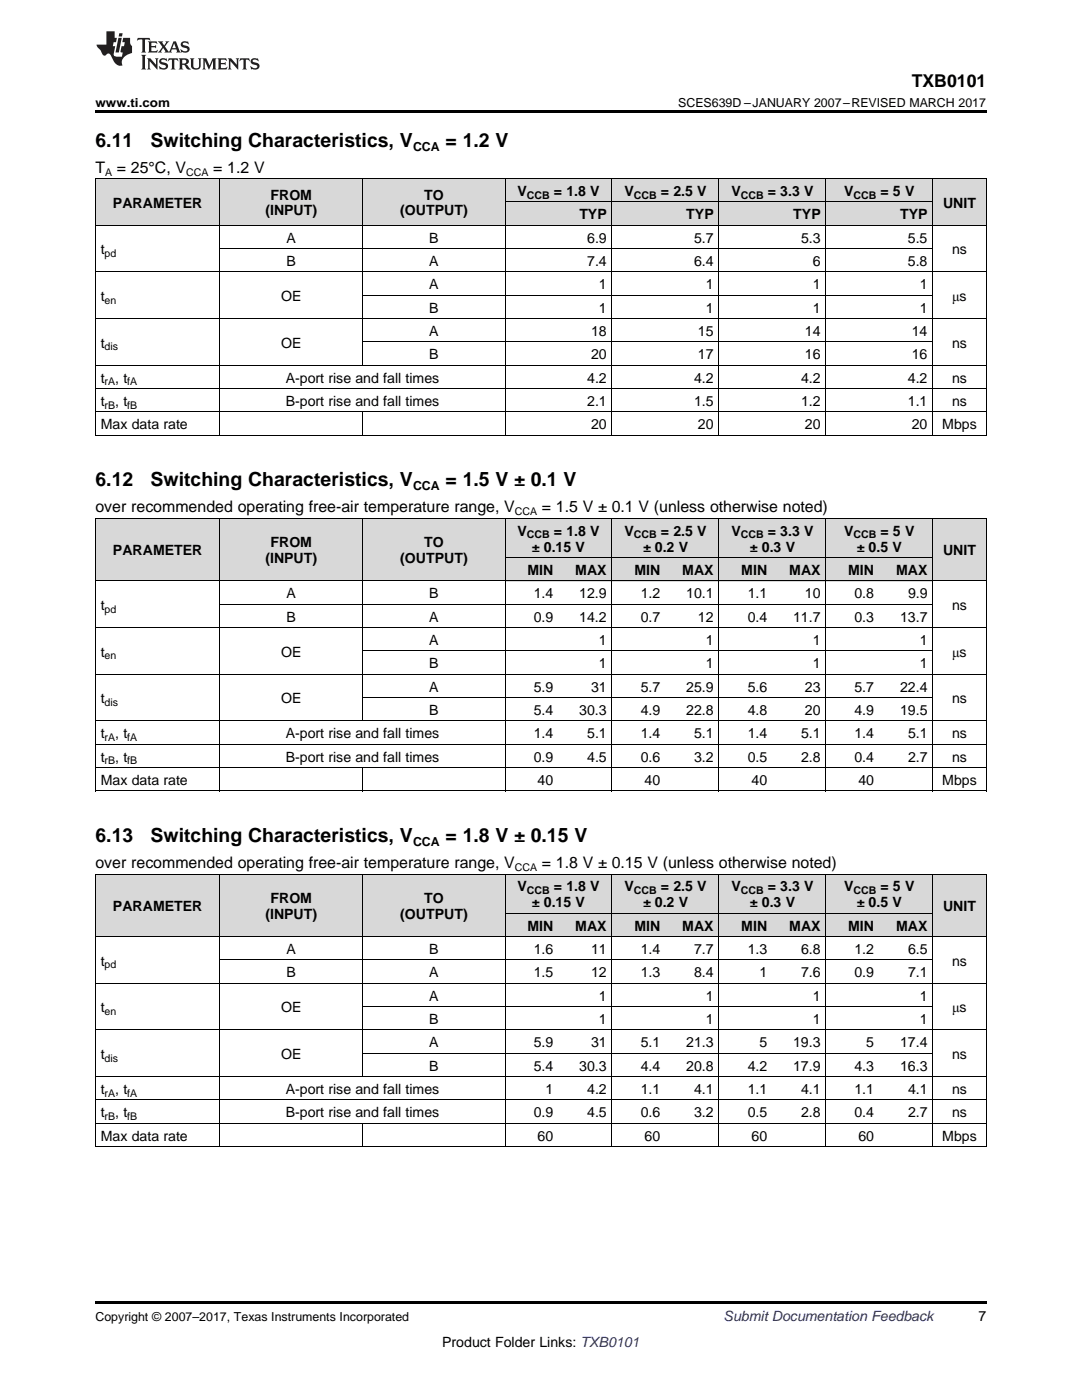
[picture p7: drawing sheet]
<svg xmlns="http://www.w3.org/2000/svg" width="216mm" height="279mm" viewBox="0 0 216 279" stroke-linecap="round" stroke-linejoin="round" font-family="sans-serif">
<g fill="#d8d8d8">
<path d="M19 174.5h24.9v12.5h-24.9z"/>
<path d="M43.9 174.5h28.5v12.5h-28.5z"/>
<path d="M72.4 174.5h28.4v12.5h-28.4z"/>
<path d="M186.2 174.5h10.6v12.5h-10.6z"/>
<path d="M100.8 182.3h10.7v4.7h-10.7z"/>
<path d="M111.5 182.3h10.7v4.7h-10.7z"/>
<path d="M122.2 182.3h10.6v4.7h-10.6z"/>
<path d="M132.8 182.3h10.7v4.7h-10.7z"/>
<path d="M143.5 182.3h10.7v4.7h-10.7z"/>
<path d="M154.2 182.3h10.6v4.7h-10.6z"/>
<path d="M164.8 182.3h10.7v4.7h-10.7z"/>
<path d="M175.5 182.3h10.7v4.7h-10.7z"/>
<path d="M100.8 174.5h10.7v7.8h-10.7z"/>
<path d="M111.5 174.5h10.7v7.8h-10.7z"/>
<path d="M122.2 174.5h10.6v7.8h-10.6z"/>
<path d="M132.8 174.5h10.7v7.8h-10.7z"/>
<path d="M143.5 174.5h10.7v7.8h-10.7z"/>
<path d="M154.2 174.5h10.6v7.8h-10.6z"/>
<path d="M164.8 174.5h10.7v7.8h-10.7z"/>
<path d="M175.5 174.5h10.7v7.8h-10.7z"/>
<path d="M19 103.5h24.9v12.5h-24.9z"/>
<path d="M43.9 103.5h28.5v12.5h-28.5z"/>
<path d="M72.4 103.5h28.4v12.5h-28.4z"/>
<path d="M186.2 103.5h10.6v12.5h-10.6z"/>
<path d="M100.8 111.3h10.7v4.7h-10.7z"/>
<path d="M111.5 111.3h10.7v4.7h-10.7z"/>
<path d="M122.2 111.3h10.6v4.7h-10.6z"/>
<path d="M132.8 111.3h10.7v4.7h-10.7z"/>
<path d="M143.5 111.3h10.7v4.7h-10.7z"/>
<path d="M154.2 111.3h10.6v4.7h-10.6z"/>
<path d="M164.8 111.3h10.7v4.7h-10.7z"/>
<path d="M175.5 111.3h10.7v4.7h-10.7z"/>
<path d="M100.8 103.5h10.7v7.8h-10.7z"/>
<path d="M111.5 103.5h10.7v7.8h-10.7z"/>
<path d="M122.2 103.5h10.6v7.8h-10.6z"/>
<path d="M132.8 103.5h10.7v7.8h-10.7z"/>
<path d="M143.5 103.5h10.7v7.8h-10.7z"/>
<path d="M154.2 103.5h10.6v7.8h-10.6z"/>
<path d="M164.8 103.5h10.7v7.8h-10.7z"/>
<path d="M175.5 103.5h10.7v7.8h-10.7z"/>
<path d="M19 35.7h24.9v9.3h-24.9z"/>
<path d="M43.9 35.7h28.5v9.3h-28.5z"/>
<path d="M72.4 35.7h28.4v9.3h-28.4z"/>
<path d="M186.2 35.7h10.6v9.3h-10.6z"/>
<path d="M100.8 40.4h10.7v4.6h-10.7z"/>
<path d="M111.5 40.4h10.7v4.6h-10.7z"/>
<path d="M122.2 40.4h10.6v4.6h-10.6z"/>
<path d="M132.8 40.4h10.7v4.6h-10.7z"/>
<path d="M143.5 40.4h10.7v4.6h-10.7z"/>
<path d="M154.2 40.4h10.6v4.6h-10.6z"/>
<path d="M164.8 40.4h10.7v4.6h-10.7z"/>
<path d="M175.5 40.4h10.7v4.6h-10.7z"/>
<path d="M100.8 35.7h10.7v4.7h-10.7z"/>
<path d="M111.5 35.7h10.7v4.7h-10.7z"/>
<path d="M122.2 35.7h10.6v4.7h-10.6z"/>
<path d="M132.8 35.7h10.7v4.7h-10.7z"/>
<path d="M143.5 35.7h10.7v4.7h-10.7z"/>
<path d="M154.2 35.7h10.6v4.7h-10.6z"/>
<path d="M164.8 35.7h10.7v4.7h-10.7z"/>
<path d="M175.5 35.7h10.7v4.7h-10.7z"/>
</g>
<g fill="#000">
<path d="M19 22h177.8v.5h-177.8zM19 86.9h.2zM72.3 86.9h.1zM100.7 86.9h.1zM111.4 86.9h.1zM122.1 86.9h.1zM132.7 86.9h.1zM143.4 86.9h.1zM154.1 86.9h.1zM164.7 86.9h.1zM175.4 86.9h.1zM186.1 86.9h.1z"/>
<path d="M196.7 86.9h.1zM19 259.7h177.8v.5h-177.8z"/>
</g>
<g fill="none" stroke="#000" stroke-width=".2">
<path d="M19 35.6l177.8 .1v51.2M19.1 35.7v51.2M43.9 35.7v51.2M72.3 35.7v37.3M100.8 35.7v51.2M122.1 35.7v51.2M143.5 35.7v51.2M164.8 35.7v51.2M186.1 35.7v51.2M19 54.3h177.8M19 45h177.8M43.9 49.6h142.2"/>
<path d="M72.4 58.9h113.7M100.8 40.3h85.3M19 77.6h177.8M19 72.9h177.8M19 63.6h177.8M72.4 68.2h113.7M19 86.9h177.8M19 82.2h177.8M72.3 82.2v4.7M19 115.9h177.8M19 103.5h177.8M19.1 103.5v54.4"/>
<path d="M43.9 103.5v54.4M72.3 103.5v40.4M100.8 103.5v54.4M100.8 111.3h85.3M122.1 103.5v54.4M143.5 103.5v54.4M164.8 103.5v54.4M186.1 103.5v54.4M196.8 103.5v54.4M19 134.6h177.8M19 125.3h177.8M43.9 120.6h142.3"/>
<path d="M72.4 139.2h113.8M72.4 129.9h113.8M19 157.9h177.8M19 153.2h177.8M19 148.5h177.8M19 143.9h177.8M72.3 153.2v4.7M19 174.4h177.8M19.1 174.5v54.4M43.9 174.5v54.4M72.3 174.5v40.4M100.8 174.5v54.4"/>
<path d="M122.1 174.5v54.4M143.5 174.5v54.4M164.8 174.5v54.4M186.1 174.5v54.4M196.8 174.5v54.4M19 196.2h177.8M19 186.9h177.8M43.9 191.6h142.3M100.8 182.3h85.3M19 219.5h177.8M19 214.9h177.8M19 205.5h177.8"/>
<path d="M72.4 210.2h113.8M72.4 200.9h113.8M19 228.8h177.8M19 224.2h177.8M72.3 224.2v4.7"/>
</g>
<g fill="#231f20">
<path d="M27.5 7.6l-.1 .5 .4-.2h.6v.1v2.1l-.2 .4h1l-.3-.4v-2.1l.1-.1h.5l.5 .2-.2-.5zM29.5 8.3l.2 .3v1.5l-.2 .4h1.8l.2-.6a1.04 1.04 0 0 1-1.3 .2v-.7h.6l.3 .2v-.6l-.3 .2h-.6v-.6l.8-.1 .4 .3-.2-.5zM31.5 8.3l.9 1.1-.9 1.1h.8l-.2-.2 .5-.7 .4 .7-.2 .2h1.5l-.1-.2 .1-.4h.9l.1 .4-.2 .2h1l-.3-.3-.7-1.9h-.5l-.9 2-.8-1 .9-1h-.8l.1 .3-.3 .5-.4-.6 .2-.2zM34.7 8.6l.4 1h-.7zM36.3 8.4a.63 .63 0 0 0-.2 .7 .63 .63 0 0 0 .6 .4l.6 .2 .1 .2a.75 .75 0 0 1-.7 .4 .75 .75 0 0 1-.6-.5l.1 .7 .1-.1a1.11 1.11 0 0 0 1.5-.6 1.13 1.13 0 0 0-1.2-.8l-.1-.4a1.04 1.04 0 0 1 1.2 .2l-.2-.5-.1 .1-.5-.2zM28.2 10.9l.2 .4v2.2l-.2 .4h1l-.3-.4v-2.2l.3-.4zM29.3 11.6l.3 .4v1.5l-.3 .4h.8l-.2-.4v-1.3l1.5 1.7v-1.9l.2-.4h-.7l.2 .4v.9l-1.1-1.3zM32 11.8a.62 .62 0 0 0-.2 .7 .62 .62 0 0 0 .6 .4l.6 .1 .1 .3a.76 .76 0 0 1-.7 .3 .76 .76 0 0 1-.6-.4l.1 .7 .1-.1a1.11 1.11 0 0 0 1.5-.6 1.13 1.13 0 0 0-1.2-.8l-.1-.4a1.04 1.04 0 0 1 1.2 .2l-.2-.6-.1 .1-.5-.1zM33.7 11.6l-.2 .6a.61 .61 0 0 1 .8-.3v1.6l-.2 .4h.9l-.2-.4v-1.6a.63 .63 0 0 1 .8 .3l-.2-.6zM35.6 11.6l.3 .4v1.5l-.3 .4h1l-.2-.2v-.8l.5 .2a.76 .76 0 0 0 1.2 .7l-1-1a.58 .58 0 0 0 .6-.5 .58 .58 0 0 0-.5-.6zM36.4 11.9h.1a.45 .45 0 0 1 .5 .1 .45 .45 0 0 1 .1 .5l-.7 .2zM37.9 11.6l.2 .2a2.17 2.17 0 0 0 .3 1.9 .99 .99 0 0 0 1.6-.6v-1.1l.2-.4h-.7l.2 .2a1.92 1.92 0 0 1-.2 1.8 .6 .6 0 0 1-.9-.5v-1.1l.2-.4zM40.4 11.6l.2 .4v1.5l-.2 .4h.7l-.2-.4v-1.4l.8 1.8 .8-1.8v1.4l-.2 .4h.9l-.2-.4v-1.5l.2-.4h-.8l-.6 1.5-.6-1.5zM43.4 11.6l.2 .4v1.5l-.2 .4h1.8l.2-.6a1.04 1.04 0 0 1-1.3 .1v-.6h.5l.4 .2v-.6l-.4 .2h-.5v-.7h.8l.3 .3-.1-.6zM45.5 11.6l.2 .4v1.5l-.2 .4h.7l-.2-.4v-1.3l1.5 1.7v-1.9l.2-.4h-.7l.2 .4v.9l-1.1-1.3zM47.9 11.6l-.1 .6a.61 .61 0 0 1 .8-.3v1.6l-.3 .4h1l-.3-.4 .1-1.6a.63 .63 0 0 1 .7 .3l-.1-.6zM50.2 11.8a.62 .62 0 0 0-.2 .7 .62 .62 0 0 0 .6 .4l.6 .1 .2 .3a.76 .76 0 0 1-.8 .3 .76 .76 0 0 1-.6-.4l.1 .7 .2-.1a1.11 1.11 0 0 0 1.5-.6 1.13 1.13 0 0 0-1.3-.8l-.1-.4a1.04 1.04 0 0 1 1.2 .2l-.1-.6-.2 .1-.5-.1z"/>
<path d="M21.2 6.3v2.6h-1.9l.1 .4 .7 .9a.91 .91 0 0 0 1 .8 .56 .56 0 0 1 .5-.3 .56 .56 0 0 1 .5 .3l.4 .8a1.53 1.53 0 0 0 1.9 1.2 1.54 1.54 0 0 1 1-2.1l.9-.3v-1.4a1.52 1.52 0 0 1-.3-1.6h-1.4l-.2 .8h.5l-.2 .8h-.4l-.2 1v.2l.4 .1-.2 .8a1.93 1.93 0 0 1-1.6-.3l.3-1.8h-.5l.2-.8h.4l.2-.8h-.4v-1.3zM23.6 7.6l-.6 2.9h.7l.6-2.9zM23.8 6.6l-.1 .7h.6l.2-.7z"/>
</g>
<g font-size="3.9">
<text x="19" y="29.3">6.11</text>
<text x="30.1" y="29.3">Switching Characteristics, V</text>
<text x="88.9" y="29.3">= 1.2 V</text>
<text x="19" y="97.1">6.12</text>
<text x="30.1" y="97.1">Switching Characteristics, V</text>
<text x="88.9" y="97.1">= 1.5 V ± 0.1 V</text>
<text x="19" y="168.1">6.13</text>
<text x="30.1" y="168.1">Switching Characteristics, V</text>
<text x="88.9" y="168.1">= 1.8 V ± 0.15 V</text>
</g>
<text font-size="3.5" x="181.9" y="17.3">TXB0101</text>
<g font-size="3.2">
<text x="19" y="34.4">T</text>
<text x="23.3" y="34.4">= 25°C, V</text>
<text x="42.5" y="34.4">= 1.2 V</text>
<text x="19" y="102.2">over recommended operating free-air temperature range, V</text>
<text x="108.1" y="102.2">= 1.5 V ± 0.1 V (unless otherwise noted)</text>
<text x="19" y="173.2">over recommended operating free-air temperature range, V</text>
<text x="108.1" y="173.2">= 1.8 V ± 0.15 V (unless otherwise noted)</text>
</g>
<g font-size="2.8">
<text x="22.5" y="41.4">PARAMETER</text>
<text x="54" y="39.8">FROM</text>
<text x="84.6" y="39.8">TO</text>
<text x="103.3" y="39.1">V</text>
<text x="110.5" y="39.1">=</text>
<text x="113" y="39.1">1.8 V</text>
<text x="124.6" y="39.1">V</text>
<text x="131.9" y="39.1">=</text>
<text x="134.4" y="39.1">2.5 V</text>
<text x="145.9" y="39.1">V</text>
<text x="153.2" y="39.1">=</text>
<text x="155.7" y="39.1">3.3 V</text>
<text x="168.4" y="39.1">V</text>
<text x="175.7" y="39.1">= 5 V</text>
<text x="188.2" y="41.4">UNIT</text>
<text x="53" y="43">(INPUT)</text>
<text x="79.9" y="43">(OUTPUT)</text>
<text x="115.6" y="43.7">TYP</text>
<text x="136.9" y="43.7">TYP</text>
<text x="158.3" y="43.7">TYP</text>
<text x="179.6" y="43.7">TYP</text>
<text x="20.1" y="50.7">t</text>
<text x="57.2" y="48.4">A</text>
<text x="57.2" y="53.1">B</text>
<text x="85.7" y="48.4">B</text>
<text x="85.7" y="53.1">A</text>
<text x="117.2" y="48.4">6.9</text>
<text x="117.2" y="53.1">7.4</text>
<text x="138.5" y="48.4">5.7</text>
<text x="138.5" y="53.1">6.4</text>
<text x="159.8" y="48.4">5.3</text>
<text x="162.2" y="53.1">6</text>
<text x="181.2" y="48.4">5.5</text>
<text x="181.2" y="53.1">5.8</text>
<text x="190" y="50.7">ns</text>
<text x="85.7" y="57.7">A</text>
<text x="119.5" y="57.7">1</text>
<text x="140.9" y="57.7">1</text>
<text x="162.2" y="57.7">1</text>
<text x="183.5" y="57.7">1</text>
<text x="20.1" y="60">t</text>
<text x="56.1" y="60">OE</text>
<text x="85.7" y="62.4">B</text>
<text x="119.5" y="62.4">1</text>
<text x="140.9" y="62.4">1</text>
<text x="162.2" y="62.4">1</text>
<text x="183.5" y="62.4">1</text>
<text x="190" y="60">μs</text>
<text x="20.1" y="69.4">t</text>
<text x="56.1" y="69.4">OE</text>
<text x="85.7" y="67">A</text>
<text x="85.7" y="71.7">B</text>
<text x="117.9" y="67">18</text>
<text x="117.9" y="71.7">20</text>
<text x="139.3" y="67">15</text>
<text x="139.3" y="71.7">17</text>
<text x="160.6" y="67">14</text>
<text x="160.6" y="71.7">16</text>
<text x="181.9" y="67">14</text>
<text x="181.9" y="71.7">16</text>
<text x="190" y="69.4">ns</text>
<text x="20.1" y="76.3">t</text>
<text x="23" y="76.3">, t</text>
<text x="57" y="76.3">A-port rise and fall times</text>
<text x="117.2" y="76.3">4.2</text>
<text x="138.5" y="76.3">4.2</text>
<text x="159.8" y="76.3">4.2</text>
<text x="181.2" y="76.3">4.2</text>
<text x="190" y="76.3">ns</text>
<text x="20.1" y="81">t</text>
<text x="23" y="81">, t</text>
<text x="57" y="81">B-port rise and fall times</text>
<text x="117.2" y="81">2.1</text>
<text x="138.5" y="81">1.5</text>
<text x="159.8" y="81">1.2</text>
<text x="181.2" y="81">1.1</text>
<text x="190" y="81">ns</text>
<text x="20.1" y="85.7">Max data rate</text>
<text x="117.9" y="85.7">20</text>
<text x="139.3" y="85.7">20</text>
<text x="160.6" y="85.7">20</text>
<text x="181.9" y="85.7">20</text>
<text x="188" y="85.7">Mbps</text>
<text x="103.3" y="106.9">V</text>
<text x="110.5" y="106.9">=</text>
<text x="113" y="106.9">1.8 V</text>
<text x="124.6" y="106.9">V</text>
<text x="131.9" y="106.9">=</text>
<text x="134.4" y="106.9">2.5 V</text>
<text x="145.9" y="106.9">V</text>
<text x="153.2" y="106.9">=</text>
<text x="155.7" y="106.9">3.3 V</text>
<text x="168.4" y="106.9">V</text>
<text x="175.7" y="106.9">= 5 V</text>
<text x="22.5" y="110.8">PARAMETER</text>
<text x="53" y="112.4">(INPUT)</text>
<text x="54" y="109.2">FROM</text>
<text x="79.9" y="112.4">(OUTPUT)</text>
<text x="84.6" y="109.2">TO</text>
<text x="106.2" y="110.1">± 0.15 V</text>
<text x="128.3" y="110.1">± 0.2 V</text>
<text x="149.6" y="110.1">± 0.3 V</text>
<text x="171" y="110.1">± 0.5 V</text>
<text x="188.2" y="110.8">UNIT</text>
<text x="57.2" y="119.4">A</text>
<text x="85.7" y="119.4">B</text>
<text x="105.2" y="114.7">MIN</text>
<text x="106.5" y="119.4">1.4</text>
<text x="114.8" y="114.7">MAX</text>
<text x="115.6" y="119.4">12.9</text>
<text x="126.6" y="114.7">MIN</text>
<text x="127.8" y="119.4">1.2</text>
<text x="136.1" y="114.7">MAX</text>
<text x="136.9" y="119.4">10.1</text>
<text x="147.9" y="114.7">MIN</text>
<text x="149.2" y="119.4">1.1</text>
<text x="157.5" y="114.7">MAX</text>
<text x="160.6" y="119.4">10</text>
<text x="169.2" y="114.7">MIN</text>
<text x="170.5" y="119.4">0.8</text>
<text x="178.8" y="114.7">MAX</text>
<text x="181.2" y="119.4">9.9</text>
<text x="20.1" y="121.7">t</text>
<text x="57.2" y="124">B</text>
<text x="85.7" y="124">A</text>
<text x="106.5" y="124">0.9</text>
<text x="115.6" y="124">14.2</text>
<text x="127.8" y="124">0.7</text>
<text x="139.3" y="124">12</text>
<text x="149.2" y="124">0.4</text>
<text x="158.3" y="124">11.7</text>
<text x="170.5" y="124">0.3</text>
<text x="179.6" y="124">13.7</text>
<text x="190" y="121.7">ns</text>
<text x="20.1" y="131">t</text>
<text x="56.1" y="131">OE</text>
<text x="85.7" y="128.7">A</text>
<text x="119.5" y="128.7">1</text>
<text x="140.8" y="128.7">1</text>
<text x="162.2" y="128.7">1</text>
<text x="183.5" y="128.7">1</text>
<text x="190" y="131">μs</text>
<text x="85.7" y="133.3">B</text>
<text x="119.5" y="133.3">1</text>
<text x="140.8" y="133.3">1</text>
<text x="162.2" y="133.3">1</text>
<text x="183.5" y="133.3">1</text>
<text x="20.1" y="140.3">t</text>
<text x="56.1" y="140.3">OE</text>
<text x="85.7" y="138">A</text>
<text x="85.7" y="142.7">B</text>
<text x="106.5" y="138">5.9</text>
<text x="106.5" y="142.7">5.4</text>
<text x="115.6" y="142.7">30.3</text>
<text x="117.9" y="138">31</text>
<text x="127.8" y="138">5.7</text>
<text x="127.8" y="142.7">4.9</text>
<text x="136.9" y="138">25.9</text>
<text x="136.9" y="142.7">22.8</text>
<text x="149.2" y="138">5.6</text>
<text x="149.2" y="142.7">4.8</text>
<text x="160.6" y="138">23</text>
<text x="160.6" y="142.7">20</text>
<text x="170.5" y="138">5.7</text>
<text x="170.5" y="142.7">4.9</text>
<text x="179.6" y="138">22.4</text>
<text x="179.6" y="142.7">19.5</text>
<text x="190" y="140.3">ns</text>
<text x="20.1" y="147.3">t</text>
<text x="23" y="147.3">, t</text>
<text x="57" y="147.3">A-port rise and fall times</text>
<text x="106.5" y="147.3">1.4</text>
<text x="117.2" y="147.3">5.1</text>
<text x="127.8" y="147.3">1.4</text>
<text x="138.5" y="147.3">5.1</text>
<text x="149.2" y="147.3">1.4</text>
<text x="159.8" y="147.3">5.1</text>
<text x="170.5" y="147.3">1.4</text>
<text x="181.2" y="147.3">5.1</text>
<text x="190" y="147.3">ns</text>
<text x="20.1" y="152">t</text>
<text x="23" y="152">, t</text>
<text x="57" y="152">B-port rise and fall times</text>
<text x="106.5" y="152">0.9</text>
<text x="117.2" y="152">4.5</text>
<text x="127.8" y="152">0.6</text>
<text x="138.5" y="152">3.2</text>
<text x="149.2" y="152">0.5</text>
<text x="159.8" y="152">2.8</text>
<text x="170.5" y="152">0.4</text>
<text x="181.2" y="152">2.7</text>
<text x="190" y="152">ns</text>
<text x="20.1" y="156.6">Max data rate</text>
<text x="107.3" y="156.6">40</text>
<text x="128.6" y="156.6">40</text>
<text x="150" y="156.6">40</text>
<text x="171.3" y="156.6">40</text>
<text x="188" y="156.6">Mbps</text>
<text x="103.3" y="177.9">V</text>
<text x="110.5" y="177.9">=</text>
<text x="113" y="177.9">1.8 V</text>
<text x="124.6" y="177.9">V</text>
<text x="131.9" y="177.9">=</text>
<text x="134.4" y="177.9">2.5 V</text>
<text x="145.9" y="177.9">V</text>
<text x="153.2" y="177.9">=</text>
<text x="155.7" y="177.9">3.3 V</text>
<text x="168.4" y="177.9">V</text>
<text x="175.7" y="177.9">= 5 V</text>
<text x="22.5" y="181.8">PARAMETER</text>
<text x="53" y="183.4">(INPUT)</text>
<text x="54" y="180.2">FROM</text>
<text x="79.9" y="183.4">(OUTPUT)</text>
<text x="84.6" y="180.2">TO</text>
<text x="105.2" y="185.7">MIN</text>
<text x="106.2" y="181">± 0.15 V</text>
<text x="114.8" y="185.7">MAX</text>
<text x="126.6" y="185.7">MIN</text>
<text x="128.3" y="181">± 0.2 V</text>
<text x="136.1" y="185.7">MAX</text>
<text x="147.9" y="185.7">MIN</text>
<text x="149.6" y="181">± 0.3 V</text>
<text x="157.5" y="185.7">MAX</text>
<text x="169.2" y="185.7">MIN</text>
<text x="171" y="181">± 0.5 V</text>
<text x="178.8" y="185.7">MAX</text>
<text x="188.2" y="181.8">UNIT</text>
<text x="57.2" y="190.4">A</text>
<text x="85.7" y="190.4">B</text>
<text x="106.5" y="190.4">1.6</text>
<text x="117.9" y="190.4">11</text>
<text x="127.8" y="190.4">1.4</text>
<text x="138.5" y="190.4">7.7</text>
<text x="149.2" y="190.4">1.3</text>
<text x="159.8" y="190.4">6.8</text>
<text x="170.5" y="190.4">1.2</text>
<text x="181.2" y="190.4">6.5</text>
<text x="20.1" y="192.7">t</text>
<text x="57.2" y="195">B</text>
<text x="85.7" y="195">A</text>
<text x="106.5" y="195">1.5</text>
<text x="117.9" y="195">12</text>
<text x="127.8" y="195">1.3</text>
<text x="138.5" y="195">8.4</text>
<text x="151.5" y="195">1</text>
<text x="159.8" y="195">7.6</text>
<text x="170.5" y="195">0.9</text>
<text x="181.2" y="195">7.1</text>
<text x="190" y="192.7">ns</text>
<text x="20.1" y="202">t</text>
<text x="56.1" y="202">OE</text>
<text x="85.7" y="199.7">A</text>
<text x="119.5" y="199.7">1</text>
<text x="140.8" y="199.7">1</text>
<text x="162.2" y="199.7">1</text>
<text x="183.5" y="199.7">1</text>
<text x="190" y="202">μs</text>
<text x="85.7" y="204.3">B</text>
<text x="85.7" y="209">A</text>
<text x="106.5" y="209">5.9</text>
<text x="117.9" y="209">31</text>
<text x="119.5" y="204.3">1</text>
<text x="127.8" y="209">5.1</text>
<text x="136.9" y="209">21.3</text>
<text x="140.8" y="204.3">1</text>
<text x="151.5" y="209">5</text>
<text x="158.3" y="209">19.3</text>
<text x="162.2" y="204.3">1</text>
<text x="172.8" y="209">5</text>
<text x="179.6" y="209">17.4</text>
<text x="183.5" y="204.3">1</text>
<text x="20.1" y="211.3">t</text>
<text x="56.1" y="211.3">OE</text>
<text x="85.7" y="213.6">B</text>
<text x="106.5" y="213.6">5.4</text>
<text x="115.6" y="213.6">30.3</text>
<text x="127.8" y="213.6">4.4</text>
<text x="136.9" y="213.6">20.8</text>
<text x="149.2" y="213.6">4.2</text>
<text x="158.3" y="213.6">17.9</text>
<text x="170.5" y="213.6">4.3</text>
<text x="179.6" y="213.6">16.3</text>
<text x="190" y="211.3">ns</text>
<text x="20.1" y="218.3">t</text>
<text x="23" y="218.3">, t</text>
<text x="57" y="218.3">A-port rise and fall times</text>
<text x="108.8" y="218.3">1</text>
<text x="117.2" y="218.3">4.2</text>
<text x="127.8" y="218.3">1.1</text>
<text x="138.5" y="218.3">4.1</text>
<text x="149.2" y="218.3">1.1</text>
<text x="159.8" y="218.3">4.1</text>
<text x="170.5" y="218.3">1.1</text>
<text x="181.2" y="218.3">4.1</text>
<text x="190" y="218.3">ns</text>
<text x="20.1" y="223">t</text>
<text x="20.1" y="227.6">Max data rate</text>
<text x="23" y="223">, t</text>
<text x="57" y="223">B-port rise and fall times</text>
<text x="106.5" y="223">0.9</text>
<text x="107.3" y="227.6">60</text>
<text x="117.2" y="223">4.5</text>
<text x="127.8" y="223">0.6</text>
<text x="128.6" y="227.6">60</text>
<text x="138.5" y="223">3.2</text>
<text x="149.2" y="223">0.5</text>
<text x="150" y="227.6">60</text>
<text x="159.8" y="223">2.8</text>
<text x="170.5" y="223">0.4</text>
<text x="171.3" y="227.6">60</text>
<text x="181.2" y="223">2.7</text>
<text x="188" y="227.6">Mbps</text>
<text x="190" y="223">ns</text>
<text x="195.3" y="263.6">7</text>
<text x="88.2" y="268.9">Product Folder Links: TXB0101</text>
</g>
<text font-size="2.8" fill="#0000c8" x="144.4" y="263.6">Submit Documentation Feedback</text>
<g font-size="2.5">
<text x="19" y="21.4">www.ti.com</text>
<text x="135.3" y="21.4">SCES639D –JANUARY 2007–REVISED MARCH 2017</text>
<text x="82.4" y="30.1">CCA</text>
<text x="82.4" y="97.9">CCA</text>
<text x="82.4" y="168.8">CCA</text>
<text x="19" y="263.6">Copyright © 2007–2017, Texas Instruments Incorporated</text>
</g>
<g font-size="2.1">
<text x="21" y="35.1">A</text>
<text x="37.1" y="35.1">CCA</text>
<text x="105.1" y="39.7">CCB</text>
<text x="126.5" y="39.7">CCB</text>
<text x="147.8" y="39.7">CCB</text>
<text x="170.3" y="39.7">CCB</text>
<text x="20.9" y="51.3">pd</text>
<text x="20.9" y="60.6">en</text>
<text x="20.9" y="69.9">dis</text>
<text x="20.9" y="76.9">rA</text>
<text x="25.4" y="76.9">fA</text>
<text x="20.9" y="81.6">rB</text>
<text x="25.4" y="81.6">fB</text>
<text x="102.7" y="102.9">CCA</text>
<text x="105.1" y="107.5">CCB</text>
<text x="126.5" y="107.5">CCB</text>
<text x="147.8" y="107.5">CCB</text>
<text x="170.3" y="107.5">CCB</text>
<text x="20.9" y="122.3">pd</text>
<text x="20.9" y="131.6">en</text>
<text x="20.9" y="140.9">dis</text>
<text x="20.9" y="147.9">rA</text>
<text x="25.4" y="147.9">fA</text>
<text x="20.9" y="152.5">rB</text>
<text x="25.4" y="152.5">fB</text>
<text x="102.7" y="173.8">CCA</text>
<text x="105.1" y="178.4">CCB</text>
<text x="126.5" y="178.4">CCB</text>
<text x="147.8" y="178.4">CCB</text>
<text x="170.3" y="178.4">CCB</text>
<text x="20.9" y="193.3">pd</text>
<text x="20.9" y="202.6">en</text>
<text x="20.9" y="211.9">dis</text>
<text x="20.9" y="218.9">rA</text>
<text x="25.4" y="218.9">fA</text>
<text x="20.9" y="223.5">rB</text>
<text x="25.4" y="223.5">fB</text>
</g>
</svg>
